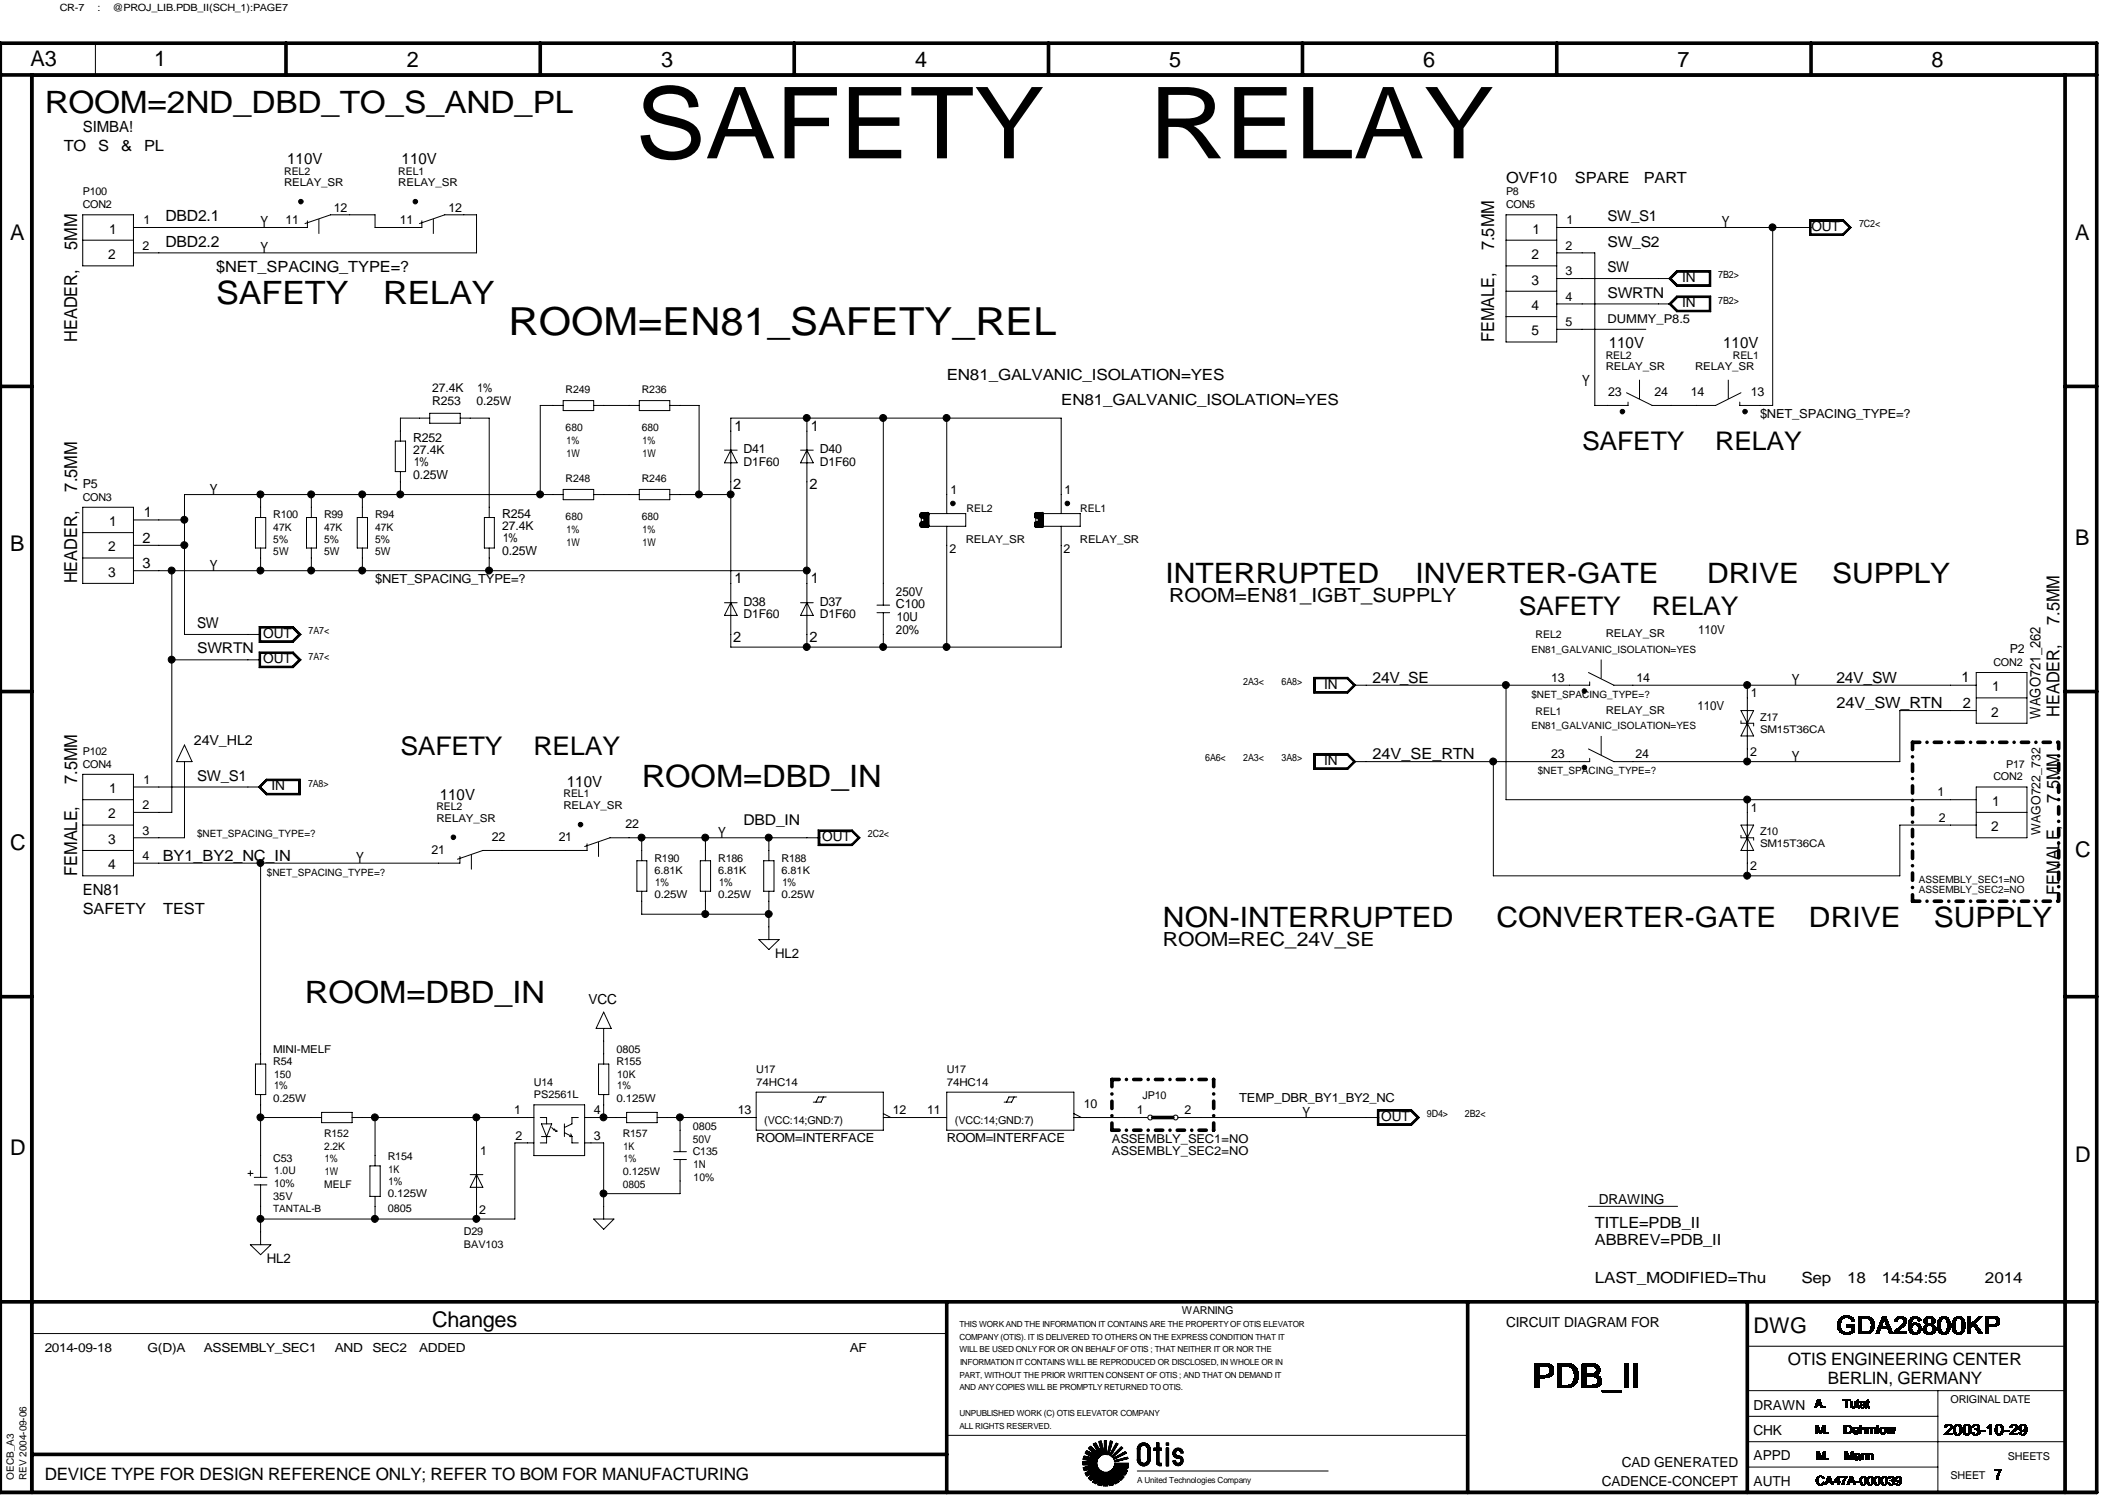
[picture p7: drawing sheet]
<svg xmlns="http://www.w3.org/2000/svg" width="297mm" height="210mm" viewBox="0 0 297 210" stroke-linecap="round" stroke-linejoin="round" font-family="sans-serif">
<path d="M44.7 30.7v2.1M60.7 30.7v2.1M229.8 53.2v2.7M242.3 53.2v2.7M224.4 92.4v2.7M66.1 119.8v2M83.9 118v2.1M224.4 103.1v2.7" fill="none" stroke="#000" stroke-width=".14" stroke-dasharray="3 2 1 2" stroke-linecap="butt"/>
<g fill="none" stroke="#000" stroke-width=".51">
<path d="M0 6.1h293.9v203h-293.9zM0 10.5h293.9M4.5 10.5v198.6M40.1 6.1v4.4M75.7 6.1v4.4M111.3 6.1v4.4M147 6.1v4.4M182.6 6.1v4.4M218.2 6.1v4.4M253.9 6.1v4.4M289.5 10.5v198.6M0 54.1h4.5"/>
<path d="M289.5 54.1h4.4M129.2 72.3h.5v1.1h-.5M129.2 72.3h.6v1.1h-.6M129.2 72.2h.7v1.3h-.7M129.2 72.1h.8v1.5h-.8M129.2 72.1h.8M129.2 72h.8M129.2 72.4h.5v.9h-.5M129.2 73.7h.8M130 72v1.7M145.2 72.3h.6v1.1h-.6M145.2 72.3h.7v1.1h-.7"/>
<path d="M145.2 72.2h.8v1.3h-.8M145.2 72.1h.8v1.5h-.8M145.2 72.1h.9M145.2 72h.9M145.2 72.4h.5v.9h-.5M145.2 73.7h.9M146.1 72v1.7M0 96.9h4.5M289.5 96.9h4.4M0 139.7h4.5M289.5 139.7h4.4M161.6 156.6h2.8"/>
<path d="M0 182.4h293.9M132.7 182.4v26.7M205.7 182.4v26.7M244.9 182.4v26.7M4.5 203.8h128.2"/>
</g>
<path d="M268.1 104v22.3M268.1 104h20.5M268.1 126.3h20.5M288.6 126.3v-22.3M155.9 151.3v7.1M155.9 151.3h14.2M155.9 158.4h14.2M170.1 158.4v-7.1" fill="none" stroke="#000" stroke-width=".51" stroke-dasharray="1 1 0 1"/>
<g fill="none" stroke="#000" stroke-width=".14">
<path d="M.2 6.2h293.5v202.8h-293.5zM13.4 6.1v4.4M11.6 30.1h7.1v7.2h-7.1zM11.6 33.7h7.1M43.1 30.9v1h-24.4M58.8 31.3l3.6-1.2h4.4v5.3h-48.1M59.1 30.9v1h-6.5v-1.8h-6.2l-3.6 1.2M211.1 37.3h7.1M211.1 30.1h7.1v17.8h-7.1zM211.1 33.7h7.1M218.2 35.4h5.4v21.4h4.6v-.5M218.2 31.9h35.7"/>
<path d="M218.2 39h16.1M235 37.9h4.8v2.2h-4.8l-1.1-1.1zM235.1 38h4.6v2h-4.6l-1-1zM235.1 38.1h4.6v1.9h-4.6l-1-1zM235.2 38.1h4.4v1.8h-4.4l-.9-.9zM248.5 31.9v24.9h-4.6v-.5M253.7 30.8h4.7l1.1 1.1-1.1 1.1h-4.7zM253.7 30.9h4.7l1 1-1 1h-4.7zM253.8 30.9h4.6l.9 1-.9 1h-4.6zM253.9 31h4.4l.9 .9-.9 .9h-4.4zM60.2 58.6h-4.1v3.2M60.2 57.9h4.3v1.4h-4.3z"/>
<path d="M64.5 58.6h4.1v13.9M78.9 56.1h4.3v1.4h-4.3zM78.9 56.8h-3.2v12.5M83.2 56.8h6.4M89.6 56.1h4.3v1.4h-4.3zM93.9 56.8h4.1v12.5M113.1 58.6v4.5M123.8 58.6v26.2M132.7 58.6v13.4M211.1 44.4h7.1M211.1 40.8h7.1M218.2 42.6h16.1"/>
<path d="M218.2 46.1h12.5M228 55l3.6 1.8h8.9l3.5-1.8M233.9 42.6l1.1-1.1h4.8v2.2h-4.8zM234.1 42.6l1-1h4.6v2h-4.6zM234.3 42.6l.9-.9h4.4v1.8h-4.4zM235.1 41.5h4.6v2.1h-4.6l-1-1zM11.6 71.1h7.1v10.6h-7.1zM11.6 74.6h7.1M11.6 78.2h7.1M18.7 72.9h7.2M18.7 76.4h7.2M18.7 80h94.4"/>
<path d="M24.1 80v33.8h-5.4M35.8 72.5h1.5v4.3h-1.5zM36.5 69.3v3.2M36.5 76.8v3.2M43 72.5h1.4v4.3h-1.4zM43.6 69.3v3.2M43.6 76.8v3.2M50.1 72.5h1.4v4.3h-1.4zM50.8 69.3v3.2M50.8 76.8v3.2M55.4 61.8h1.5v4.3h-1.5zM56.1 66.1v3.2"/>
<path d="M67.9 72.5h1.4v4.3h-1.4zM68.6 76.8v3.2M78.9 69.3h-53v19.6h10.6M78.9 68.6h4.3v1.4h-4.3zM83.2 69.3h6.4M89.6 68.6h4.3v1.4h-4.3zM93.9 69.3h8.5M101.6 63.1h1.7M102.4 63.1l.9 1.8h-1.7zM102.4 63.1v-4.5h46.4v13.4M102.4 63.1v1.7M102.4 64.9v21.3"/>
<path d="M112.2 63.1h1.8M113.1 63.1v1.7M113.1 64.9v21.3M113.1 63.1l.9 1.8h-1.8zM129.2 72h6.2v1.7h-6.2zM132.7 73.7v17M145.2 72h6.2v1.7h-6.2zM148.8 73.7v17h-46.4v-4.5M24.1 92.5h12.4M36.3 87.8h4.8l1.1 1.1-1.1 1.1h-4.8zM36.3 91.4h4.8l1.1 1.1-1.1 1.1h-4.8zM36.4 87.8h4.7l1 1.1-1 1h-4.7z"/>
<path d="M36.4 91.4h4.7l1 1.1-1 1h-4.7zM36.4 87.9h4.6l1 1-1 1h-4.6zM36.4 91.5h4.6l1 1-1 .9h-4.6zM36.5 88h4.5l.9 .9-.9 .9h-4.5zM36.5 91.6h4.5l.9 .9-.9 .8h-4.5zM101.6 84.5h1.7M102.4 84.5l.9 1.7h-1.7zM112.2 84.5h1.8M113.1 86.2v4.5M113.1 84.5l.9 1.7h-1.8zM122.9 85.9h1.8M122.9 84.8h1.8"/>
<path d="M123.8 85.9v4.8M184.1 94.9h4.8l1.1 1.1-1.1 1.1h-4.8zM184.2 95h4.7l1 1-1 1.1h-4.7zM184.3 95h4.6l.9 1-.9 1h-4.6zM184.4 95.1h4.4l.9 .9-.9 .9h-4.4zM211.1 96v16.1h65.9M222.7 94.2l3.5 1.8h50.8M222.8 95.5v.5h-33.1M244 99.6h1.8l-1.8 3.5h1.8zM244.9 96v5.3M277 94.2h7.1v7.1h-7.1zM277 99.6h-10.7v7.1h-40.1l-3.5-1.8"/>
<path d="M277 97.8h7.1M11.6 115.6h7.1M11.6 112.1h7.1M11.6 119.2h7.1M11.6 108.5h7.1v14.2h-7.1zM18.7 110.3h17.8M25.9 106.7v10.7h-7.2M25.9 104.4l1 2.3h-2.1zM37.3 109.2h4.8v2.2h-4.8l-1.1-1.1zM37.3 109.2h4.7v2.1h-4.7l-1-1zM37.4 109.3h4.5v1.9h-4.5l-1-.9zM37.4 109.4h4.5v1.8h-4.5l-.9-.9z"/>
<path d="M82.3 118.2v1h-14.6l-3.6 1.2M90 117.4v3.2M98.9 117.4v3.2M107.8 117.4v3.2M114.7 116.3h4.8l1.1 1.1-1.1 1.1h-4.8zM114.8 116.4h4.6l1.1 1-1.1 1h-4.6zM114.8 116.4h4.6l1 1-1 1h-4.6zM114.9 117.4h-29.4l-3.5 1.2M114.9 116.5h4.5l.9 .9-.9 .9h-4.5zM184.1 105.6h4.8l1.1 1.1-1.1 1.1h-4.8zM184.2 105.7h4.7l1 1-1 1h-4.7zM184.3 105.7h4.6l.9 1-.9 1h-4.6z"/>
<path d="M184.4 105.8h4.4l.9 .9-.9 .9h-4.4zM209.3 106.7v16h57v-7.1h10.7M222.8 106.3v.4h-33.1M244 101v.3h1.8v.4M244 117.1v.3h1.8v.3M244 115.6h1.8l-1.8 3.6h1.8zM244.9 101.4v5.3M244.9 112.1v5.2M244.9 117.5v5.2M277 110.3h7.1v7.1h-7.1zM277 113.8h7.1M36.5 120.9v28.2"/>
<path d="M64.5 120v.9h-45.8M89.3 120.6h1.4v4.3h-1.4zM90 124.9v3.2h17.8M98.2 120.6h1.4v4.3h-1.4zM98.9 124.9v3.2M106.4 131.7h2.8l-1.4 1.4zM107.1 120.6h1.4v4.3h-1.4zM107.8 124.9v6.8M35.8 149.1h1.5v4.3h-1.5zM36.5 156.6h8.6M36.5 153.4v11.6M45.1 155.9h4.3v1.4h-4.3z"/>
<path d="M49.4 156.6h25.4M52.6 156.6v6.8M66.8 156.6v8M74.8 154.8h7.2v7.1h-7.2zM75.7 156.6h.9v.9M75.9 159.3h1.2M75.9 157.5h1.4l-.7 1.8zM76.6 159.3v.8h-.9M77.3 158l.4 .4v-.2l.4 .3M77.8 158.5h.3M78.1 158.4v.1M79.1 157.5v1.8"/>
<path d="M79.1 158.7l1.1 .6M79.8 159.3h.4M80 158.9l.2 .4M80.2 159.3v.8h.9M81.1 156.6h-.9v.9l-1.1 .5M82 156.6h5.8M83.9 149.1h1.4v4.3h-1.4zM84.6 144.1v5M84.6 153.4v3.2M84.6 141.8l1.1 2.3h-2.1zM87.8 155.9h4.3v1.4h-4.3zM92.1 156.6h13.9"/>
<path d="M95.3 156.6v4.8M106 153h17.8v5.4h-17.8zM115.4 153.7l-.3 .7h-1.1M115.8 153.7h-1.1l-.3 .7M123.8 156.6h8.9M123.8 156l1.1 .6M132.7 153h17.8v5.4h-17.8zM142.2 153.7l-.4 .7h-1M142.5 153.7h-1.1l-.3 .7M150.5 156.6h10.4M150.5 156l1.1 .6M165.1 156.6h28.2"/>
<path d="M193.1 155.5h4.8l1.1 1.1-1.1 1.1h-4.8zM193.2 155.5h4.6l1 1.1-1 1h-4.6zM193.2 155.6h4.6l1 1-1 .9h-4.6zM193.3 155.7h4.4l.9 .9-.9 .9h-4.4zM34.8 164.4h.7M35.1 164v.8M35.1 174.4h2.9l-1.5 1.4zM35.6 166h1.8M35.6 165h1.8M36.5 166v8.4M51.9 163.4h1.4v4.2h-1.4zM52.6 167.6v3.2"/>
<path d="M65.9 164.6h1.8M66.8 164.6l.9 1.8h-1.8zM66.8 164.6v1.7M66.8 166.4v4.4M74.8 160.1h-2.6v10.7h-35.7M82 160.1h2.6v10.7M83.2 170.8h2.9l-1.5 1.5zM94.4 162.5h1.8M94.4 161.4h1.8M95.3 162.5v4.8h-10.7M222.7 169h12.5M4.5 186.9h128.2"/>
<path d="M244.9 194.9h44.6M244.9 188.6h44.6M244.9 198.5h26.7M271.6 194.9v14.2M4.3 209.1v-198.4h285.3v198.4M132.7 201.1h73M151.8 205.2h2M151.8 205.3h2M151.8 204.9h2M151.8 204.8h2M151.8 205h2M151.8 205.1h2"/>
<path d="M151.8 204.3h1.6M151.8 204.3h1.4M151.8 204.4h2.1M151.8 205.7h2.2M151.8 205.7h2.1M151.9 204.2h.9M151.9 204.3h1M151.9 204.2h.8M151.9 205.8h2.1M151.9 205.9h1M151.9 205.8h1.2M151.9 206h.4"/>
<path d="M151.9 204.1h.5M151.9 204.1h.6M151.9 205.9h.7M151.9 206h.6M152 204h.1M152 206h.1M152 206.1l1.2-.3-1.1 .6h1M152 205.6h1.9M152 204.5h1.8M152.1 203.6l1.4 .8-1.5-.4M152.1 203.6h.8M152.1 203.6h.9"/>
<path d="M152.1 206.5h.8M152.1 205.6h1.7M152.1 206.5h.9M152.2 203.5h.6M152.2 203.5h.5M152.2 206.5h.7M152.2 206.4h1M152.2 203.4h.5M152.2 203.4h.3M152.2 203.7h.9M152.2 206.6h.5M152.2 206.7h.5"/>
<path d="M152.2 206.7h.4M152.2 206.6h.6M152.2 206.3h5.7M152.2 205.5h1.6M152.3 203.3h.2M152.3 206.8h.2M152.3 203.3h.1M152.3 203.7h.8M152.4 204.6h1.4M152.4 206.3h5.5M152.4 206.8l1-.5-.8 .8h.7M152.4 203.8h.8"/>
<path d="M152.4 205.5h1.4M152.4 206.2h2.3M152.5 203.8h.8M152.5 203.8h.9M152.5 204.6h1.3M152.5 206.2h2.1M152.5 205.4h1.3M152.6 206.2h1.9M152.6 202.9h.5M152.6 207.2h.6M152.6 206.1h1.8M152.6 207.1h.7"/>
<path d="M152.7 202.9h.4M152.7 203h.5M152.7 203.9h.8M152.7 207.1h.7M152.7 207.2h.5M152.7 203.1h.6M152.7 202.8h.4M152.7 202.8h.3M152.7 203h.6M152.7 204.6h1.1M152.7 207h.8M152.7 207.3h.4"/>
<path d="M152.7 203.1h.7M152.7 202.7h.3M152.7 206.1h1.6M152.8 204h.8M152.8 207.3h.3M152.8 206.9h.7M152.8 205.4h1M152.8 203.2h.6M152.8 202.7h.1M152.8 207.4h.2M152.8 206h1.5M152.8 206.8h.8"/>
<path d="M152.8 206.9h4.7M152.9 206h1.3M152.9 203.2h.6M152.9 204.7h.9M152.9 207.4h.1M152.9 206.8h4.5M152.9 205.4h.9M152.9 204.1h1.3M152.9 204h.8M152.9 206.8h4.4M152.9 207.5l.7-.7-.4 .9M152.9 206h1.2"/>
<path d="M152.9 203.3h.6M152.9 206.7h4.4M153 203.3h.6M153 206.7h4.3M153 205.9h1.1M153 203.4h.6M153 204.7h.8M153 206.6h4.2M153.1 205.3h.7M153.1 203.4h.6M153.1 204.1h1M153.1 205.9h.9"/>
<path d="M153.1 206.6h4.1M153.1 203.5h.7M153.1 204.2h1M153.1 206.5h4.7M153.2 203.5h.6M153.2 206.5h4.7M153.2 205.8h.8M153.2 202.9h-.6l1.2 1.2-1.5-.9M153.2 204.2h.8M153.2 205.3l-1.4 .4h2.1M153.2 207.7h.6M153.2 207.6h.6"/>
<path d="M153.2 202.3l.9 1.5-1.2-1.2M153.2 203.6h.6M153.2 204.3h.8M153.2 206.4h4.7M153.3 202.4h.4M153.3 202.3h.4M153.3 203.6h.6M153.3 207.5h.6M153.3 207.7h.5M153.3 202.5h.5M153.3 204.3h.7M153.3 207.4h.7"/>
<path d="M153.4 202.3h.2M153.4 202.5h.4M153.4 202.6h.4M153.4 203.7h.6M153.4 207.3h.6M153.4 207.4h.6M153.4 207.8h.3M153.4 204.3h.6M153.4 207.2h.7M153.5 202.2h.1M153.5 202.7h.3M153.5 203.8h1.9"/>
<path d="M153.5 207.9h.2M153.5 207.2h3.1M153.5 202.7h.4M153.5 203.8h.5M153.5 207.1h3.1M153.5 202.8h.5M153.5 202.8h.4M153.5 203.8h1.2M153.5 207.9l.6-.7-.2 .9M153.5 207h4M153.5 207.1h3M153.6 202.9h.4"/>
<path d="M153.6 203.9h.9M153.6 206.9h3.9M153.6 203h.4M153.6 203.9h.8M153.6 206.8h3.8M153.7 203.1h.4M153.7 203h.3M153.7 204h.6M153.7 203.2h.4M153.8 203.2h.4M153.8 204h.5M153.8 203.3h.4"/>
<path d="M153.8 203.4h.5M153.9 203.4h.4M153.9 204.5h-2.1l1.6 .3M153.9 208h.6M153.9 203.5h.4M153.9 207.9h.6M153.9 208.1h.6M154 203.6h.3M154 203.5h.3M154 207.8h.5M154 207.9h.5M154 203.6h.4"/>
<path d="M154 207.7h.6M154 202h.4M154 202.1h.4M154 203.7h1.1M154 203.7h.4M154 207.4h.6M154 208.1h.5M154 207.5h.6M154 207.6h.6M154.1 202.3h.4M154.1 202.2h.3M154.1 202.1h.3"/>
<path d="M154.1 203.8h1.3M154.1 207.3h2.6M154.1 207.4h1.8M154.1 202.4h.4M154.1 207.2h2.6M154.2 201.9h.1M154.2 202.4h.3M154.2 202.5h.3M154.2 202.6h.3M154.2 202.7h.4M154.3 202.9h.3M154.3 202.8h.3"/>
<path d="M154.3 202.7h.3M154.3 201.9l.5 1.8v-1.9h.3v2M154.3 203.1h.4M154.3 203.1h.3M154.3 203h.3M154.3 208.2h.1M154.3 202h-.3l.5 1.8-.9-1.7M154.3 203.2h.4M154.4 203.4h.3M154.4 203.3h.3M154.4 203.5h.3M154.4 203.5h.4"/>
<path d="M154.4 208.2l.3-.8v.8M154.5 203.6h.3M154.5 203.7h.6M154.7 207.9h.6M154.7 207.4h1.3M154.7 207.8h.6M154.7 208.2h.6M154.7 208.1h.6M154.7 207.5h.6M154.7 207.6h.6M154.7 207.7h.6M154.7 208h.6"/>
<path d="M154.8 202.4h.3M154.8 202.3h.3M154.8 202.2h.3M154.8 202h.3M154.8 202.1h.3M154.8 201.9h.3M154.8 203.2h.3M154.8 203.1h.3M154.8 203.4h.3M154.8 203.3h.3M154.8 202.9h.3M154.8 202.8h.3"/>
<path d="M154.8 202.5h.3M154.8 203h.3M154.8 202.6h.3M154.8 202.7h.3M154.8 203.5h.3M154.8 203.6h.3M154.9 208.2h.2M155.2 203.6h.3M155.2 203.7h.2M155.3 203.5h.2M155.3 203.6h.2M155.3 203.4h.2"/>
<path d="M155.3 203.4h.3M155.3 203.3h.3M155.3 207.5h.7M155.3 207.6h.7M155.3 206.2h2.6M155.4 203.2h.2M155.4 203.3h.2M155.4 207.6h.6M155.4 203.1h.2M155.4 203h.3M155.4 202.9h.3M155.4 207.8h.6"/>
<path d="M155.4 207.9h.6M155.4 207.7h.6M155.4 206.2h2.6M155.4 202.8h.3M155.4 202.7h.3M155.4 207.9h.7M155.5 202.6h.3M155.5 202.7h.3M155.5 207.9h.6M155.5 208h.6M155.5 206.2h2.5M155.5 202.5h.3"/>
<path d="M155.5 208.1h.5M155.6 202.4h.2M155.6 202.3h.2M155.6 202.3h.3M155.6 203.8h.2M155.6 203.9h.1M155.6 208.2h.1M155.6 208.2l-.3-.8v.8M155.6 206.1h2.4M155.6 202.2h.3M155.6 202h.4M155.6 202.1h.3"/>
<path d="M155.6 203.7h.3M155.6 204h.1M155.7 201.9h.1M155.7 202h.2M155.7 203.6h.3M155.7 203.7h.2M155.7 201.9l-.5 1.9M155.7 206.1h2.3M155.7 203.5h.3M155.8 203.5h.2M155.8 206h2.1M155.8 203.4h.3"/>
<path d="M155.8 203.3h.3M155.8 204.1h.3M155.9 203.2h.3M155.9 203.3h.2M155.9 204h.3M155.9 205.9h1.9M155.9 204.2h.1M155.9 205.9h1.8M156 203.2h.2M156 202l-.6 1.8h-.3M156 204h.2M156 204.2h.1"/>
<path d="M156 207.4h.7M156 205.8h1.5M156 203.1h.2M156 203.1h.3M156 203.9h.3M156 207.4h.8M156 205.8h2.1M156 203h.3M156 207.5h.8M156 205.7h2.1M156.1 202.9h.2M156.1 202.9h.3"/>
<path d="M156.1 203.8h.3M156.1 204.5h.1M156.1 204.4h.2M156.1 207.6h.7M156.1 207.5h.7M156.1 205.7h2M156.1 205.6h2M156.1 202.8h.3M156.1 204.3h.4M156.1 207.7h.7M156.1 205.6h2.1M156.1 205.5h2.1"/>
<path d="M156.2 202.8h.3M156.2 202.7h.3M156.2 203.8h.3M156.2 205.4h2M156.2 205.5h2M156.2 205.3h2M156.2 203.7h.3M156.2 204.8h.5M156.2 204.7h.6M156.2 207.7h.5M156.2 205.2h2M156.2 202.6h.3"/>
<path d="M156.2 204.3h.4M156.2 204.8h.2M156.2 207.8h.4M156.2 207.8h.5M156.2 205.1h2M156.2 205h2M156.3 202.5h.3M156.3 202.6h.2M156.3 203.6h.3M156.3 207.9h.2M156.3 204.2h.4M156.3 202.4h.4"/>
<path d="M156.3 203.6h.4M156.3 204.6h.8M156.3 207.9l-.4-.6 .2 .8M156.4 202.4h.3M156.4 203.5h.3M156.4 204.2h.4M156.4 202.3h.3l-1 1.7M156.4 202.3h.3M156.5 203.5h.3M156.5 204.1h.3M156.5 202.2h.1M156.5 203.4h.3"/>
<path d="M156.5 202.2l-1 1.7h.2M156.5 204.1h.5M156.5 204.6h.8M156.5 203.4h.4M156.6 203.3h.3M156.6 204.6h.8M156.6 203.3h.4M156.6 204h.5M156.6 207.1h.9M156.7 203.2h.3M156.7 207.1h.7M156.7 203.2h.4"/>
<path d="M156.7 204h.5M156.7 204h.4M156.7 204.5h.9M156.7 207.2h.7M156.8 203.2h.3M156.8 207.2h.5M156.8 203.1h.4M156.8 203.9h.5M156.9 203h.3M156.9 203.9h.5M156.9 207.3h.4M156.9 203h.4"/>
<path d="M156.9 207.3h.3M157 202.9h.3M157 203.8h.5M157 207.3h.2M157 207.4h.2M157 202.9h.4l-1.4 1.4M157 204.5h.8M157 207.4h.1M157.1 202.9h.2M157.1 203.8h.5M157.1 202.8h.2M157.1 207.4l-.6-.4 .4 .6h-.8"/>
<path d="M157.2 203.7h.5M157.2 204.4h.7M157.2 202.7l-1.4 1.4h.3M157.2 203.7h.6M157.3 203.6h.6l-1.8 .9M157.3 204.4h.8l-1.9 .5M157.4 203.6h.5M157.4 204.3h.7M157.4 206.6h.4M157.4 205.8l.6 .2h-2.3M157.5 203.5h.4M157.5 206.6h.3"/>
<path d="M157.6 203.5h.2M157.6 204.3h.5M157.6 206.7h.1M157.6 203.4h.2M157.7 206.7l-.6-.2 .5 .5h-4M157.7 203.4l-1.6 .9h.3M157.9 204.3h.2M157.9 204.2h.2M158.1 204.2l-1.9 .5h.8M159.4 203.1h.4v1.4h-.4zM159.4 203h.4M159.4 202.9h.4"/>
<path d="M159.4 204.6h.4M159.4 206.1h26.8M159.5 202.9l-.1 .1h.4M159.5 202.8v.1M159.5 203.1v1.4M159.5 204.7v.2M159.5 202.9h.3M159.5 202.8h.4M159.5 204.8h.4M159.5 204.6h.3M159.5 204.7h.3M159.5 202.7v.1"/>
<path d="M159.5 204.9h.1M159.5 204.9h.4M159.5 202.7h.4M159.6 202.6l-.1 .1M159.6 204.9v.2M159.6 203.1v1.4M159.6 202.6h.4M159.6 202.7h.4M159.6 204.9h.4M159.6 202.6h.1M159.6 202.6h.5M159.6 205h.5"/>
<path d="M159.6 202.5h1.4M159.6 205.1h1.4M159.6 205h1.4M159.7 202.4l-.1 .2M159.7 202.5h1.3M159.7 205.1l.1 .2 1-.1M159.7 203.1v1.4M159.7 205.1h1.3M159.7 202.4h1.2h-1.2M159.8 205.2h1.1h-1.1M159.8 202.4h1.1M159.8 203.1v1.4"/>
<path d="M159.8 204.6h-.4l.1 .1M159.9 202.3h.9M159.9 205.3h.8M159.9 202.3h.1M160 202.3h.7M160 205.3h.7M160.1 202.2h.4M160.1 205.4h.4M160.6 202.6h.5M160.6 205h.5M160.7 202.6h.4M160.7 204.9h.4"/>
<path d="M160.7 202.3h.1M160.7 202.7h.4M160.7 204.9h.5M160.7 202.7h.5M160.8 202.3v.1M160.8 202.8h.4M160.8 204.8h.4M160.8 202.3l-1 .1M160.8 202.9h.4M160.8 204.7h.4M160.9 203.1h.3v1.4h-.3zM160.9 203h.3"/>
<path d="M160.9 202.9h.3M160.9 204.6h.3M160.9 203.1v1.4M161 203.1v1.4M161 202.5l.1 .1M161 205l-.1 .1h-1.2M161.1 202.6v.1M161.1 203.1v1.4M161.1 205h-.1M161.1 202.7l.1 .2M161.1 204.9v.1M161.2 204.8l-.1 .1"/>
<path d="M161.2 203.1v1.4M161.2 204.7v.1M161.2 202.9v.1M161.2 204.6v.1M161.8 203.2h1M161.8 203.1h1M161.8 203h1M161.8 202.9h1M162.1 202.2v2.7h.4v-2.7M162.1 204.9h.4M162.1 205h.5M162.1 205.1h.7"/>
<path d="M162.1 205h.7M162.2 202.2v2.7M162.2 205.1h.6M162.2 205.2h.6M162.3 205.2h.5M162.3 202.2v2.7M162.3 205.3h.5M162.4 205.4h.4M162.4 202.2v2.7M162.5 205.4h.3M163.5 202.2v.3M163.5 202.9v2.5"/>
<path d="M163.6 202.2v.3M163.6 202.9v2.5M163.7 202.2v.3M163.7 202.9v2.5M163.8 202.2v.3M163.8 202.9v2.5M164.4 203.5h.4M164.4 203.6h.4M164.4 203.7h.4M164.4 203.8h.4M164.4 204.8h.4M164.4 204.7h.4"/>
<path d="M164.5 204.9h.3M164.5 203.4h.3M164.5 203.4h.4M164.5 203.9h.4M164.5 203.9h.5M164.5 204.9h.4M164.5 203.3h.5M164.5 203.3h.4M164.5 204h.7M164.5 204h.9M164.5 205h.5M164.5 203.2h1.2"/>
<path d="M164.5 204h1M164.5 205.1h1.2M164.5 205h1.2M164.6 203.2h1.1M164.6 204.1h1M164.6 205.1h1.1M164.6 203.1h1M164.6 205.2h1M164.7 203.1h.9M164.7 204.2h1M164.7 205.2h.9M164.7 203h.9"/>
<path d="M164.8 205.3h.7M164.8 203h.7M164.8 204.3h.9M164.8 202.9h.7M164.8 204.3h1M164.9 205.4h.5M165.1 202.9h.1M165.1 205.4h.1M165.3 203.3h.5M165.3 204.3h.5M165.3 205h.5M165.4 203.3h.4"/>
<path d="M165.4 203.4h.4M165.4 204.9h.4M165.4 204.4h.4M165.5 204.9h.3M165.5 203.5h.4M165.5 204.5h.4M165.5 204.5h.3M165.5 204.8h.4M165.5 203.6h.4M165.5 204.6h.4M165.5 204.7h.4M244.9 202h44.6"/>
<path d="M244.9 205.6h26.7"/>
<circle cx="42.2" cy="28.3" r=".32"/>
<circle cx="58.2" cy="28.3" r=".32"/>
<circle cx="248.5" cy="31.9" r=".49"/>
<circle cx="113.1" cy="58.6" r=".49"/>
<circle cx="123.8" cy="58.6" r=".49"/>
<circle cx="132.7" cy="58.6" r=".49"/>
<circle cx="227.4" cy="57.7" r=".32"/>
<circle cx="244.6" cy="57.7" r=".32"/>
<circle cx="24.1" cy="79.9" r=".49"/>
<circle cx="25.8" cy="72.8" r=".49"/>
<circle cx="25.8" cy="76.4" r=".49"/>
<circle cx="36.5" cy="69.3" r=".49"/>
<circle cx="36.5" cy="79.9" r=".49"/>
<circle cx="43.6" cy="69.3" r=".49"/>
<circle cx="43.6" cy="79.9" r=".49"/>
<circle cx="50.8" cy="79.9" r=".49"/>
<circle cx="50.8" cy="69.3" r=".49"/>
<circle cx="56.1" cy="69.3" r=".49"/>
<circle cx="68.6" cy="79.9" r=".49"/>
<circle cx="75.7" cy="69.3" r=".49"/>
<circle cx="98" cy="69.3" r=".49"/>
<circle cx="102.4" cy="69.3" r=".49"/>
<circle cx="113.1" cy="79.9" r=".49"/>
<circle cx="133.6" cy="70.5" r=".32"/>
<circle cx="149.6" cy="70.5" r=".32"/>
<circle cx="24.1" cy="92.4" r=".49"/>
<circle cx="113.1" cy="90.7" r=".49"/>
<circle cx="123.8" cy="90.7" r=".49"/>
<circle cx="132.7" cy="90.7" r=".49"/>
<circle cx="211.1" cy="96" r=".49"/>
<circle cx="222.1" cy="96.8" r=".32"/>
<circle cx="244.9" cy="96" r=".49"/>
<circle cx="63.6" cy="117.3" r=".32"/>
<circle cx="81.4" cy="115.5" r=".32"/>
<circle cx="89.9" cy="117.4" r=".49"/>
<circle cx="98.9" cy="117.4" r=".49"/>
<circle cx="107.8" cy="117.4" r=".49"/>
<circle cx="209.3" cy="106.7" r=".49"/>
<circle cx="222.1" cy="107.5" r=".32"/>
<circle cx="244.9" cy="106.7" r=".49"/>
<circle cx="244.9" cy="112" r=".49"/>
<circle cx="36.5" cy="120.9" r=".49"/>
<circle cx="98.9" cy="128.1" r=".49"/>
<circle cx="107.8" cy="128.1" r=".49"/>
<circle cx="244.9" cy="122.7" r=".49"/>
<circle cx="36.5" cy="156.6" r=".49"/>
<circle cx="52.6" cy="156.6" r=".49"/>
<circle cx="66.8" cy="156.6" r=".49"/>
<circle cx="84.6" cy="156.6" r=".49"/>
<circle cx="95.3" cy="156.6" r=".49"/>
<circle cx="161.2" cy="156.6" r=".34"/>
<circle cx="164.8" cy="156.6" r=".34"/>
<circle cx="36.5" cy="170.8" r=".49"/>
<circle cx="52.6" cy="170.8" r=".49"/>
<circle cx="66.8" cy="170.8" r=".49"/>
<circle cx="84.6" cy="167.2" r=".49"/>
</g>
<g fill="#000">
<circle cx="42.2" cy="28.3" r=".32"/>
<circle cx="58.2" cy="28.3" r=".32"/>
<circle cx="248.5" cy="31.9" r=".49"/>
<circle cx="113.1" cy="58.6" r=".49"/>
<circle cx="123.8" cy="58.6" r=".49"/>
<circle cx="132.7" cy="58.6" r=".49"/>
<circle cx="227.4" cy="57.7" r=".32"/>
<circle cx="244.6" cy="57.7" r=".32"/>
<circle cx="24.1" cy="79.9" r=".49"/>
<circle cx="25.8" cy="72.8" r=".49"/>
<circle cx="25.8" cy="76.4" r=".49"/>
<circle cx="36.5" cy="69.3" r=".49"/>
<circle cx="36.5" cy="79.9" r=".49"/>
<circle cx="43.6" cy="69.3" r=".49"/>
<circle cx="43.6" cy="79.9" r=".49"/>
<circle cx="50.8" cy="79.9" r=".49"/>
<circle cx="50.8" cy="69.3" r=".49"/>
<circle cx="56.1" cy="69.3" r=".49"/>
<circle cx="68.6" cy="79.9" r=".49"/>
<circle cx="75.7" cy="69.3" r=".49"/>
<circle cx="98" cy="69.3" r=".49"/>
<circle cx="102.4" cy="69.3" r=".49"/>
<circle cx="113.1" cy="79.9" r=".49"/>
<circle cx="133.6" cy="70.5" r=".32"/>
<circle cx="149.6" cy="70.5" r=".32"/>
<circle cx="24.1" cy="92.4" r=".49"/>
<circle cx="113.1" cy="90.7" r=".49"/>
<circle cx="123.8" cy="90.7" r=".49"/>
<circle cx="132.7" cy="90.7" r=".49"/>
<circle cx="211.1" cy="96" r=".49"/>
<circle cx="222.1" cy="96.8" r=".32"/>
<circle cx="244.9" cy="96" r=".49"/>
<circle cx="63.6" cy="117.3" r=".32"/>
<circle cx="81.4" cy="115.5" r=".32"/>
<circle cx="89.9" cy="117.4" r=".49"/>
<circle cx="98.9" cy="117.4" r=".49"/>
<circle cx="107.8" cy="117.4" r=".49"/>
<circle cx="209.3" cy="106.7" r=".49"/>
<circle cx="222.1" cy="107.5" r=".32"/>
<circle cx="244.9" cy="106.7" r=".49"/>
<circle cx="244.9" cy="112" r=".49"/>
<circle cx="36.5" cy="120.9" r=".49"/>
<circle cx="98.9" cy="128.1" r=".49"/>
<circle cx="107.8" cy="128.1" r=".49"/>
<circle cx="244.9" cy="122.7" r=".49"/>
<circle cx="36.5" cy="156.6" r=".49"/>
<circle cx="52.6" cy="156.6" r=".49"/>
<circle cx="66.8" cy="156.6" r=".49"/>
<circle cx="84.6" cy="156.6" r=".49"/>
<circle cx="95.3" cy="156.6" r=".49"/>
<circle cx="36.5" cy="170.8" r=".49"/>
<circle cx="52.6" cy="170.8" r=".49"/>
<circle cx="66.8" cy="170.8" r=".49"/>
<circle cx="84.6" cy="167.2" r=".49"/>
</g>
<g font-size="13.9">
<text x="89.1" y="22.2">SAFETY</text>
<text x="161.1" y="22.2">RELAY</text>
</g>
<text font-size="5.4" x="71.3" y="47">ROOM=EN81_SAFETY_REL</text>
<text font-size="4.8" x="214.8" y="194.5">PDB_II</text>
<g font-size="4.5">
<text x="30.3" y="42.6">SAFETY</text>
<text x="53.7" y="42.6">RELAY</text>
</g>
<g font-size="4.3">
<text x="6.3" y="15.8">ROOM=2ND_DBD_TO_S_AND_PL</text>
<text x="90" y="110.2">ROOM=DBD_IN</text>
<text x="42.8" y="140.5">ROOM=DBD_IN</text>
</g>
<g font-size="3.9">
<text x="163.4" y="81.7">INTERRUPTED</text>
<text x="198.4" y="81.7">INVERTER-GATE</text>
<text x="239.3" y="81.7">DRIVE</text>
<text x="256.8" y="81.7">SUPPLY</text>
<text x="163" y="129.9">NON-INTERRUPTED</text>
<text x="209.8" y="129.9">CONVERTER-GATE</text>
<text x="253.6" y="129.9">DRIVE</text>
<text x="271.1" y="129.9">SUPPLY</text>
</g>
<g font-size="3.6">
<text x="221.8" y="63">SAFETY</text>
<text x="240.5" y="63">RELAY</text>
<text x="212.9" y="86.1">SAFETY</text>
<text x="231.6" y="86.1">RELAY</text>
<text x="56.1" y="105.7">SAFETY</text>
<text x="74.8" y="105.7">RELAY</text>
</g>
<text font-size="3.5" x="257.4" y="186.9">GDA26800KP</text>
<g font-size="3">
<text x="4.3" y="9.2">A3</text>
<text x="21.6" y="9.2">1</text>
<text x="57" y="9.4">2</text>
<text x="92.7" y="9.4">3</text>
<text x="128.3" y="9.4">4</text>
<text x="163.9" y="9.4">5</text>
<text x="199.5" y="9.4">6</text>
<text x="235.2" y="9.4">7</text>
<text x="270.8" y="9.4">8</text>
<text x="1.4" y="33.6">A</text>
<text x="290.9" y="33.6">A</text>
<text x="1.4" y="77.3">B</text>
<text x="290.9" y="76.4">B</text>
<text x="1.4" y="119.1">C</text>
<text x="290.9" y="120">C</text>
<text x="1.4" y="161.9">D</text>
<text x="290.9" y="162.8">D</text>
<text x="60.6" y="185.9">Changes</text>
<text x="245.8" y="186.8">DWG</text>
</g>
<g font-size="2.7">
<text x="163.9" y="84.4">ROOM=EN81_IGBT_SUPPLY</text>
<text x="163" y="132.5">ROOM=REC_24V_SE</text>
</g>
<g font-size="2.5">
<text x="10.8" y="35.1" transform="rotate(-90 10.8 35.1)">5MM</text>
<text x="209.5" y="35.1" transform="rotate(-90 209.5 35.1)">7.5MM</text>
<text x="10.8" y="47.9" transform="rotate(-90 10.8 47.9)">HEADER,</text>
<text x="209.5" y="47.9" transform="rotate(-90 209.5 47.9)">FEMALE,</text>
<text x="10.8" y="68.9" transform="rotate(-90 10.8 68.9)">7.5MM</text>
<text x="10.8" y="81.7" transform="rotate(-90 10.8 81.7)">HEADER,</text>
<text x="288.7" y="87.6" transform="rotate(-90 288.7 87.6)">7.5MM</text>
<text x="288.7" y="100.5" transform="rotate(-90 288.7 100.5)">HEADER,</text>
<text x="10.8" y="109.9" transform="rotate(-90 10.8 109.9)">7.5MM</text>
<text x="288.7" y="112.5" transform="rotate(-90 288.7 112.5)">7.5MM</text>
<text x="10.8" y="122.7" transform="rotate(-90 10.8 122.7)">FEMALE,</text>
<text x="288.7" y="125.4" transform="rotate(-90 288.7 125.4)">FEMALE,</text>
</g>
<g font-size="2.4">
<text x="250.6" y="191.3">OTIS ENGINEERING CENTER</text>
<text x="256.2" y="194">BERLIN, GERMANY</text>
<text x="6.3" y="207.3">DEVICE TYPE FOR DESIGN REFERENCE ONLY; REFER TO BOM FOR MANUFACTURING</text>
</g>
<g font-size="2.2">
<text x="8.9" y="21.2">TO</text>
<text x="11.6" y="18.5">SIMBA!</text>
<text x="13.8" y="21.2">S</text>
<text x="17" y="21.2">&amp;</text>
<text x="20.2" y="21.2">PL</text>
<text x="40.3" y="23">110V</text>
<text x="56.3" y="23">110V</text>
<text x="211.1" y="25.7">OVF10</text>
<text x="220.8" y="25.7">SPARE</text>
<text x="230.4" y="25.7">PART</text>
<text x="23.2" y="31">DBD2.1</text>
<text x="23.2" y="34.5">DBD2.2</text>
<text x="36.5" y="35.4">Y</text>
<text x="36.5" y="31.9">Y</text>
<text x="241.4" y="31.9">Y</text>
<text x="30.3" y="38.1">$NET_SPACING_TYPE=?</text>
<text x="132.7" y="53.3">EN81_GALVANIC_ISOLATION=YES</text>
<text x="225.5" y="48.8">110V</text>
<text x="241.6" y="48.8">110V</text>
<text x="148.8" y="56.8">EN81_GALVANIC_ISOLATION=YES</text>
<text x="221.8" y="54.1">Y</text>
<text x="29.4" y="69.3">Y</text>
<text x="29.4" y="80">Y</text>
<text x="192.4" y="95.7">24V_SE</text>
<text x="257.4" y="95.7">24V_SW</text>
<text x="251.2" y="96">Y</text>
<text x="257.4" y="99.2">24V_SW_RTN</text>
<text x="192.4" y="106.3">24V_SE_RTN</text>
<text x="251.2" y="106.7">Y</text>
<text x="61.6" y="112.1">110V</text>
<text x="79.5" y="110.3">110V</text>
<text x="100.7" y="117.4">Y</text>
<text x="11.6" y="125.4">EN81</text>
<text x="22.8" y="120.6">BY1_BY2_NC_IN</text>
<text x="49.9" y="120.9">Y</text>
<text x="11.6" y="128.1">SAFETY</text>
<text x="22.9" y="128.1">TEST</text>
<text x="182.6" y="156.6">Y</text>
<text x="223.6" y="172">TITLE=PDB_II</text>
<text x="223.6" y="179.7">LAST_MODIFIED=Thu</text>
<text x="223.6" y="174.4">ABBREV=PDB_II</text>
<text x="252.5" y="179.7">Sep</text>
<text x="258.9" y="179.7">18</text>
<text x="263.8" y="179.7">14:54:55</text>
<text x="278.3" y="179.7">2014</text>
<text x="272.5" y="201.1">2003-10-29</text>
<text x="279.7" y="207.3">7</text>
</g>
<g font-size="2.1">
<text x="225.3" y="34.5">SW_S2</text>
<text x="225.3" y="31">SW_S1</text>
<text x="225.3" y="41.7">SWRTN</text>
<text x="225.3" y="38.1">SW</text>
<text x="27.6" y="88">SW</text>
<text x="27.6" y="91.6">SWRTN</text>
<text x="27.6" y="109.4">SW_S1</text>
<text x="104.2" y="115.6">DBD_IN</text>
</g>
<g font-size="2">
<text x="103" y="60.4">1</text>
<text x="113.7" y="60.4">1</text>
<text x="102.8" y="68.5">2</text>
<text x="113.5" y="68.5">2</text>
<text x="20" y="76">2</text>
<text x="20.1" y="72.5">1</text>
<text x="20" y="79.6">3</text>
<text x="103" y="81.7">1</text>
<text x="113.7" y="81.7">1</text>
<text x="102.8" y="89.9">2</text>
<text x="113.5" y="89.9">2</text>
<text x="275" y="95.6">1</text>
<text x="275.2" y="99.2">2</text>
<text x="286" y="100.7" transform="rotate(-90 286 100.7)">WAGO721_262</text>
</g>
<g font-size="1.9">
<text x="15.3" y="32.7">1</text>
<text x="214.8" y="32.7">1</text>
<text x="253.9" y="32.4">OUT</text>
<text x="15.2" y="36.3">2</text>
<text x="214.7" y="36.3">2</text>
<text x="214.7" y="39.9">3</text>
<text x="235.8" y="39.5">IN</text>
<text x="214.7" y="43.4">4</text>
<text x="214.7" y="47">5</text>
<text x="235.8" y="43.1">IN</text>
<text x="15.2" y="77.3">2</text>
<text x="15.3" y="73.7">1</text>
<text x="15.2" y="80.8">3</text>
<text x="36.9" y="89.4">OUT</text>
<text x="36.9" y="93">OUT</text>
<text x="185.6" y="96.5">IN</text>
<text x="279.1" y="100.4">2</text>
<text x="279.3" y="96.9">1</text>
<text x="27.2" y="104.4">24V_HL2</text>
<text x="185.6" y="107.2">IN</text>
<text x="15.3" y="111.1">1</text>
<text x="38.1" y="110.7">IN</text>
<text x="279.3" y="112.9">1</text>
<text x="15.2" y="118.2">3</text>
<text x="15.2" y="114.7">2</text>
<text x="115.3" y="117.9">OUT</text>
<text x="279.1" y="116.5">2</text>
<text x="15.2" y="121.8">4</text>
<text x="108.7" y="134.3">HL2</text>
<text x="82.5" y="140.7">VCC</text>
<text x="193.6" y="157.1">OUT</text>
<text x="224.1" y="168.7">DRAWING</text>
<text x="37.4" y="177">HL2</text>
<text x="211.1" y="185.9">CIRCUIT DIAGRAM FOR</text>
<text x="245.8" y="197.5">DRAWN</text>
<text x="245.8" y="201.1">CHK</text>
<text x="224.5" y="208.2">CADENCE-CONCEPT</text>
<text x="227.3" y="205.5">CAD GENERATED</text>
<text x="245.8" y="208.2">AUTH</text>
<text x="245.8" y="204.6">APPD</text>
</g>
<text font-size="1.8" x="286" y="117" transform="rotate(-90 286 117)">WAGO722_732</text>
<g font-size="1.7">
<text x="46.8" y="29.7">12</text>
<text x="62.9" y="29.7">12</text>
<text x="20" y="35">2</text>
<text x="20.1" y="31.5">1</text>
<text x="40" y="31.5">11</text>
<text x="56" y="31.5">11</text>
<text x="219.5" y="35">2</text>
<text x="219.6" y="31.5">1</text>
<text x="219.5" y="38.6">3</text>
<text x="219.5" y="45.7">5</text>
<text x="219.5" y="42.1">4</text>
<text x="225.3" y="45.2">DUMMY_P8.5</text>
<text x="60.6" y="56.8">R253</text>
<text x="60.6" y="55">27.4K</text>
<text x="66.8" y="56.8">0.25W</text>
<text x="66.9" y="55">1%</text>
<text x="225.4" y="55.5">23</text>
<text x="231.9" y="55.5">24</text>
<text x="237" y="55.5">14</text>
<text x="245.4" y="55.5">13</text>
<text x="246.7" y="58.5">$NET_SPACING_TYPE=?</text>
<text x="57.9" y="61.9">R252</text>
<text x="57.9" y="63.6">27.4K</text>
<text x="58" y="65.3">1%</text>
<text x="104.2" y="63.5">D41</text>
<text x="104.2" y="65.2">D1F60</text>
<text x="114.9" y="65.2">D1F60</text>
<text x="114.9" y="63.5">D40</text>
<text x="11.6" y="68.3">P5</text>
<text x="57.9" y="67.1">0.25W</text>
<text x="133.2" y="69.2">1</text>
<text x="149.2" y="69.2">1</text>
<text x="70.4" y="72.6">R254</text>
<text x="70.4" y="74.3">27.4K</text>
<text x="70.4" y="77.8">0.25W</text>
<text x="70.5" y="76">1%</text>
<text x="133.1" y="77.4">2</text>
<text x="149.1" y="77.4">2</text>
<text x="52.6" y="81.7">$NET_SPACING_TYPE=?</text>
<text x="125.6" y="83.5">250V</text>
<text x="104.2" y="86.6">D1F60</text>
<text x="104.2" y="84.9">D38</text>
<text x="114.9" y="86.6">D1F60</text>
<text x="114.9" y="84.9">D37</text>
<text x="125.6" y="88.8">20%</text>
<text x="125.6" y="85.3">C100</text>
<text x="125.7" y="87">10U</text>
<text x="238" y="88.8">110V</text>
<text x="217.4" y="95.6">13</text>
<text x="229.4" y="95.6">14</text>
<text x="281.7" y="91.5">P2</text>
<text x="238" y="99.5">110V</text>
<text x="245.4" y="97.7">1</text>
<text x="217.4" y="106.3">23</text>
<text x="229.3" y="106.3">24</text>
<text x="245.3" y="105.9">2</text>
<text x="20" y="113.4">2</text>
<text x="20.1" y="109.8">1</text>
<text x="245.4" y="113.7">1</text>
<text x="271.6" y="111.6">1</text>
<text x="20" y="117">3</text>
<text x="60.5" y="119.6">21</text>
<text x="69" y="117.9">22</text>
<text x="78.3" y="117.9">21</text>
<text x="87.7" y="116.1">22</text>
<text x="271.8" y="115.2">2</text>
<text x="20" y="120.5">4</text>
<text x="245.3" y="121.9">2</text>
<text x="151.9" y="155.2">10</text>
<text x="173.7" y="154.3">TEMP_DBR_BY1_BY2_NC</text>
<text x="67.3" y="161.8">1</text>
<text x="72.1" y="156.1">1</text>
<text x="72.3" y="159.7">2</text>
<text x="83.2" y="159.7">3</text>
<text x="83.2" y="156.1">4</text>
<text x="103.4" y="156.1">13</text>
<text x="106" y="160.1">ROOM=INTERFACE</text>
<text x="125.2" y="156.1">12</text>
<text x="130" y="156.1">11</text>
<text x="132.7" y="160.1">ROOM=INTERFACE</text>
<text x="155.9" y="160.1">ASSEMBLY_SEC1=NO</text>
<text x="155.9" y="161.9">ASSEMBLY_SEC2=NO</text>
<text x="159.4" y="156.1">1</text>
<text x="166" y="156.1">2</text>
<text x="67.2" y="170.1">2</text>
<text x="6.3" y="189.4">2014-09-18</text>
<text x="20.7" y="189.4">G(D)A</text>
<text x="28.6" y="189.4">ASSEMBLY_SEC1</text>
<text x="46.9" y="189.4">AND</text>
<text x="52.2" y="189.4">SEC2</text>
<text x="58.8" y="189.4">ADDED</text>
<text x="119.1" y="189.4">AF</text>
<text x="254.4" y="197.4">A.</text>
<text x="258.4" y="197.4">Tutat</text>
<text x="254.5" y="201">M.</text>
<text x="258.4" y="201">Dehmlow</text>
<text x="254.5" y="208.1">CA47A-000039</text>
<text x="254.6" y="204.5">M.</text>
<text x="258.5" y="204.5">Mann</text>
</g>
<g font-size="1.5">
<text x="11.6" y="27.4">P100</text>
<text x="11.6" y="29.2">CON2</text>
<text x="39.8" y="24.5">REL2</text>
<text x="39.8" y="26.1">RELAY_SR</text>
<text x="55.8" y="24.5">REL1</text>
<text x="55.8" y="26.1">RELAY_SR</text>
<text x="211.1" y="27.4">P8</text>
<text x="211.1" y="29.2">CON5</text>
<text x="225.1" y="50.3">REL2</text>
<text x="225.1" y="51.9">RELAY_SR</text>
<text x="237.6" y="51.9">RELAY_SR</text>
<text x="242.9" y="50.3">REL1</text>
<text x="79.3" y="55.1">R249</text>
<text x="90" y="55.1">R236</text>
<text x="79.3" y="60.5">680</text>
<text x="79.4" y="62.2">1%</text>
<text x="79.4" y="64">1W</text>
<text x="90" y="60.5">680</text>
<text x="90.1" y="64">1W</text>
<text x="90.1" y="62.2">1%</text>
<text x="11.6" y="70.1">CON3</text>
<text x="79.3" y="67.6">R248</text>
<text x="90" y="67.6">R246</text>
<text x="135.5" y="71.7">REL2</text>
<text x="151.4" y="71.7">REL1</text>
<text x="38.3" y="72.6">R100</text>
<text x="38.3" y="74.4">47K</text>
<text x="38.3" y="77.8">5W</text>
<text x="38.3" y="76">5%</text>
<text x="45.4" y="72.6">R99</text>
<text x="45.4" y="74.4">47K</text>
<text x="45.4" y="76">5%</text>
<text x="45.4" y="77.8">5W</text>
<text x="52.6" y="72.6">R94</text>
<text x="52.6" y="74.4">47K</text>
<text x="52.6" y="76">5%</text>
<text x="52.6" y="77.8">5W</text>
<text x="79.3" y="72.9">680</text>
<text x="79.4" y="74.7">1%</text>
<text x="79.4" y="76.5">1W</text>
<text x="90" y="72.9">680</text>
<text x="90.1" y="74.7">1%</text>
<text x="90.1" y="76.5">1W</text>
<text x="135.4" y="76.1">RELAY_SR</text>
<text x="151.4" y="76.1">RELAY_SR</text>
<text x="215.3" y="89.5">REL2</text>
<text x="225.1" y="89.3">RELAY_SR</text>
<text x="279.4" y="93.3">CON2</text>
<text x="215.3" y="100.2">REL1</text>
<text x="225.1" y="100">RELAY_SR</text>
<text x="246.7" y="101">Z17</text>
<text x="11.6" y="105.8">P102</text>
<text x="11.6" y="107.6">CON4</text>
<text x="246.7" y="102.7">SM15T36CA</text>
<text x="281.2" y="107.6">P17</text>
<text x="61.2" y="113.5">REL2</text>
<text x="79" y="113.4">RELAY_SR</text>
<text x="79" y="111.7">REL1</text>
<text x="279.4" y="109.3">CON2</text>
<text x="61.2" y="115.1">RELAY_SR</text>
<text x="246.7" y="117">Z10</text>
<text x="246.7" y="118.7">SM15T36CA</text>
<text x="91.7" y="120.7">R190</text>
<text x="91.7" y="122.5">6.81K</text>
<text x="91.7" y="125.9">0.25W</text>
<text x="91.9" y="124.1">1%</text>
<text x="100.7" y="120.7">R186</text>
<text x="100.7" y="122.5">6.81K</text>
<text x="100.7" y="125.9">0.25W</text>
<text x="100.8" y="124.1">1%</text>
<text x="109.6" y="120.7">R188</text>
<text x="109.6" y="122.5">6.81K</text>
<text x="109.6" y="125.9">0.25W</text>
<text x="109.7" y="124.1">1%</text>
<text x="38.3" y="149.2">R54</text>
<text x="38.3" y="147.6">MINI-MELF</text>
<text x="86.4" y="147.6">0805</text>
<text x="86.4" y="149.2">R155</text>
<text x="38.3" y="154.4">0.25W</text>
<text x="38.4" y="152.6">1%</text>
<text x="38.4" y="151">150</text>
<text x="74.8" y="152.1">U14</text>
<text x="74.8" y="153.8">PS2561L</text>
<text x="86.4" y="154.4">0.125W</text>
<text x="86.5" y="151">10K</text>
<text x="86.5" y="152.6">1%</text>
<text x="106" y="150.3">U17</text>
<text x="106" y="152.1">74HC14</text>
<text x="132.7" y="150.3">U17</text>
<text x="132.7" y="152.1">74HC14</text>
<text x="160.1" y="154.1">JP10</text>
<text x="45.4" y="159.3">R152</text>
<text x="45.4" y="161.1">2.2K</text>
<text x="87.3" y="159.3">R157</text>
<text x="87.4" y="161.1">1K</text>
<text x="97.1" y="158.3">0805</text>
<text x="97.1" y="160.1">50V</text>
<text x="97.1" y="161.9">C135</text>
<text x="107.1" y="157.4">(VCC:14;GND:7)</text>
<text x="133.9" y="157.4">(VCC:14;GND:7)</text>
<text x="38.3" y="162.8">C53</text>
<text x="38.4" y="166.3">10%</text>
<text x="38.4" y="164.5">1.0U</text>
<text x="45.4" y="166.4">MELF</text>
<text x="45.5" y="162.9">1%</text>
<text x="45.5" y="164.6">1W</text>
<text x="54.4" y="167.8">0.125W</text>
<text x="54.4" y="162.6">R154</text>
<text x="54.5" y="166">1%</text>
<text x="54.5" y="164.3">1K</text>
<text x="87.3" y="164.6">0.125W</text>
<text x="87.3" y="166.4">0805</text>
<text x="87.4" y="162.9">1%</text>
<text x="97.2" y="165.4">10%</text>
<text x="97.2" y="163.7">1N</text>
<text x="38.3" y="168.1">35V</text>
<text x="54.4" y="169.9">0805</text>
<text x="65" y="173.1">D29</text>
<text x="65" y="174.9">BAV103</text>
<text x="165.7" y="184.1">WARNING</text>
<text x="273.4" y="196.6">ORIGINAL DATE</text>
<text x="273.4" y="207.3">SHEET</text>
<text x="281.5" y="204.6">SHEETS</text>
</g>
<g font-size="1.4">
<text x="8.4" y="1.6">CR-7</text>
<text x="13.7" y="1.6">:</text>
<text x="15.8" y="1.6">@PROJ_LIB.PDB_II(SCH_1):PAGE7</text>
<text x="260.6" y="31.8">7C2&lt;</text>
<text x="240.9" y="39">7B2&gt;</text>
<text x="240.9" y="42.5">7B2&gt;</text>
<text x="43.3" y="88.9">7A7&lt;</text>
<text x="43.3" y="92.4">7A7&lt;</text>
<text x="174.3" y="96">2A3&lt;</text>
<text x="179.7" y="96">6A8&gt;</text>
<text x="214.7" y="91.5">EN81_GALVANIC_ISOLATION=YES</text>
<text x="214.7" y="97.7">$NET_SPACING_TYPE=?</text>
<text x="168.9" y="106.7">6A6&lt;</text>
<text x="174.3" y="106.7">2A3&lt;</text>
<text x="179.7" y="106.7">3A8&gt;</text>
<text x="214.7" y="102.2">EN81_GALVANIC_ISOLATION=YES</text>
<text x="43.2" y="110.2">7A8&gt;</text>
<text x="215.6" y="108.5">$NET_SPACING_TYPE=?</text>
<text x="27.6" y="117.3">$NET_SPACING_TYPE=?</text>
<text x="121.7" y="117.3">2C2&lt;</text>
<text x="37.4" y="122.7">$NET_SPACING_TYPE=?</text>
<text x="269" y="123.8">ASSEMBLY_SEC1=NO</text>
<text x="269" y="125.2">ASSEMBLY_SEC2=NO</text>
<text x="200" y="156.5">9D4&gt;</text>
<text x="205.4" y="156.5">2B2&lt;</text>
<text x="38.3" y="169.9">TANTAL-B</text>
<text x="1.9" y="207.3" transform="rotate(-90 1.9 207.3)">OECB_A3</text>
<text x="3.7" y="207.3" transform="rotate(-90 3.7 207.3)">REV 2004-09-06</text>
</g>
<g font-size="1.2">
<text x="134.5" y="185.9">THIS WORK AND THE INFORMATION IT CONTAINS ARE THE PROPERTY OF OTIS ELEVATOR</text>
<text x="134.5" y="187.7">COMPANY (OTIS). IT IS DELIVERED TO OTHERS ON THE EXPRESS CONDITION THAT IT</text>
<text x="134.5" y="189.5">WILL BE USED ONLY FOR OR ON BEHALF OF OTIS ; THAT NEITHER IT OR NOR THE</text>
<text x="134.6" y="191.3">INFORMATION IT CONTAINS WILL BE REPRODUCED OR DISCLOSED, IN WHOLE OR IN</text>
<text x="134.5" y="194.8">AND ANY COPIES WILL BE PROMPTLY RETURNED TO OTIS.</text>
<text x="134.5" y="193">PART, WITHOUT THE PRIOR WRITTEN CONSENT OF OTIS ; AND THAT ON DEMAND IT</text>
<text x="134.5" y="198.4">UNPUBLISHED WORK (C) OTIS ELEVATOR COMPANY</text>
<text x="134.5" y="200.2">ALL RIGHTS RESERVED.</text>
<text x="159.4" y="207.9">A United Technologies Company</text>
</g>
</svg>
